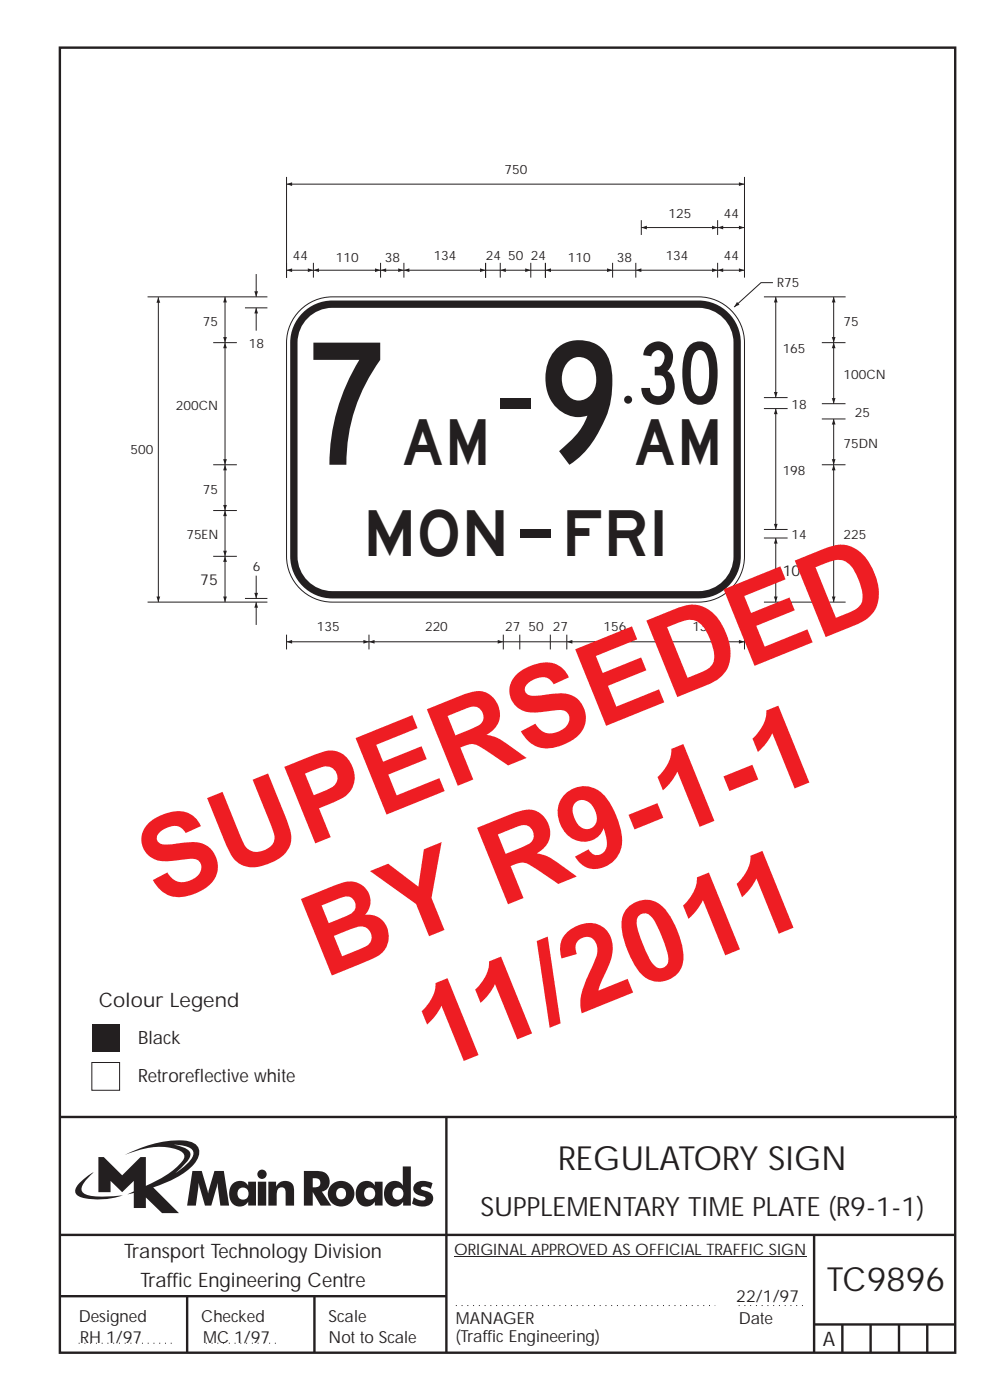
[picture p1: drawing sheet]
<svg xmlns="http://www.w3.org/2000/svg" width="210mm" height="297mm" viewBox="0 0 210 297" stroke-linecap="round" stroke-linejoin="round" font-family="sans-serif">
<g fill="none" stroke="#231f20" stroke-width=".51">
<path d="M12.7 10.1h189.9v276.9h-189.9zM12.7 237h190.3M94.7 236.9v50.1M12.7 262h190M12.7 275h82M39.7 275v12M66.7 275v12M172.7 262v25M172.7 281h30M178.7 281v6M184.7 281v6M190.7 281v6"/>
<path d="M196.7 281v6"/>
</g>
<path d="M96.7 277h55M156.7 277h14M16.7 285h20.3M43.7 285h15" fill="none" stroke="#231f20" stroke-width=".21" stroke-dasharray=".2 1" stroke-linecap="butt"/>
<path d="M36.9 242.8a5.8 5.8 0 0 1 3.8 1.1 1.58 1.58 0 0 1-.2 2.1l-1.1 1.2-2.2 1.7 .9-.8a6.4 6.4 0 0 0 2.3-3.2 2.42 2.42 0 0 0-2.2-1.7zM20.9 245.5v7.4h2.6v-2.4l2.4 2.4 2.5-2.4v2.3l-1.4 .6 1.4-.3v3.2h2.5v-2.2l3.5 3.3h3.6l-5.5-5.5a20.1 20.1 0 0 0 8.6-4.9 3.1 3.1 0 0 0 .8-3.8 3.9 3.9 0 0 0-3.1-1.2 25.2 25.2 0 0 0-12.4 3 16.2 16.2 0 0 1 11.2-1.1 1.56 1.56 0 0 1 1.4 1.9 17.8 17.8 0 0 1-8.1 5.8v-6.1h-1.1l-3.9 3.9-3.9-3.9zM16.9 250.9a1.81 1.81 0 0 0-.6 2.6 10 10 0 0 0 5.8 .9l2-.2 2-.6a22.2 22.2 0 0 1-7.7-.1 1.33 1.33 0 0 1-.8-2.2l.9-1.3 1.4-1.3-1.4 .9zM66.3 250a1.13 1.13 0 0 1 1.3 .1 1.13 1.13 0 0 1 .3 1.2 1.26 1.26 0 0 1-1.6 .6zM64.5 248.4v7.4h1.8v-2.9l1.7 2.9h2.3l-2-3a2.25 2.25 0 0 0 1.6-2.7 2.25 2.25 0 0 0-2.6-1.7zM69.6 253.3a2.8 2.8 0 0 0 5.6 0 2.8 2.8 0 0 0-5.6 0zM71.7 252.3a1.15 1.15 0 0 1 1.7 1 1.15 1.15 0 0 1-1.7 1 1.47 1.47 0 0 1 0-2zM76.3 251.1a3.2 3.2 0 0 0 .4 4.6 2.13 2.13 0 0 0 2.8-.7v.8h1.7v-5.1h-1.7v.9a2.06 2.06 0 0 0-3.2-.5zM77.7 252.2a1.23 1.23 0 0 1 1.7 .3 1.23 1.23 0 0 1-.3 1.7 1.23 1.23 0 0 1-1.7-.2 1.55 1.55 0 0 1 .3-1.8zM85.4 247.5l.1 4.1a2.16 2.16 0 0 0-2.4-1 2.16 2.16 0 0 0-1.6 2 2.52 2.52 0 0 0 2.7 3.3 2.12 2.12 0 0 0 1.3-.9v.8h1.7v-8.3zM83.7 252.2a1.24 1.24 0 0 1 1.9 1.1 1.24 1.24 0 0 1-1.9 1 1.47 1.47 0 0 1 0-2.1zM88.2 251a1.52 1.52 0 0 0-.4 1.7 1.52 1.52 0 0 0 1.4 1 .97 .97 0 0 1 1.1 .6 1.3 1.3 0 0 1-1.8 .1l-.7-.4-.4 1.4a3.8 3.8 0 0 0 3.9 .1 1.56 1.56 0 0 0 .5-1.7 1.56 1.56 0 0 0-1.3-1.1 1.24 1.24 0 0 1-1.2-.6 1.2 1.2 0 0 1 1.7-.1l.4 .3 .4-1.3a3.7 3.7 0 0 0-3.6 0zM40.8 248.4l-1.1 7.4h1.8l.6-4.8 1.4 4.8h1.3l1.4-4.8 .5 4.8h1.9l-1.1-7.4h-2l-1.4 4.8-1.3-4.8zM49.4 251.1a3.2 3.2 0 0 0 .4 4.6 2.12 2.12 0 0 0 2.9-.7v.8h1.6v-5.1h-1.7v.9a2.06 2.06 0 0 0-3.2-.5zM50.8 252.2a1.25 1.25 0 0 1 1.9 1 1.25 1.25 0 0 1-1.9 1.1 1.48 1.48 0 0 1 0-2.1zM54.7 250.7v5.1h1.8v-5.1zM54.6 249.1a1 1 0 0 0 2 0 1 1 0 0 0-2 0zM56.9 250.7v5.1h1.8a5.4 5.4 0 0 1 .3-3.6 .91 .91 0 0 1 1.2-.2 .91 .91 0 0 1 .4 1.1v2.7h1.8v-2.9a2 2 0 0 0-1.4-2.4 2 2 0 0 0-2.4 1.2v-1z" fill-rule="evenodd" fill="#231f20"/>
<path d="M96.3 266.7h74.7" fill="none" stroke="#231f20" stroke-width=".21"/>
<path d="M19.5 225.4h5.9v5.9h-5.9z" fill-rule="evenodd" fill="#fff" stroke="#231f20" stroke-width=".21"/>
<path d="M19.5 217.2h5.9v5.9h-5.9z" fill-rule="evenodd" fill="#231f20"/>
<path d="M64.1 65.4a9.7 9.7 0 0 1 6.4-2.4h77.7a9.7 9.7 0 0 1 9.7 9.7v45.3a9.7 9.7 0 0 1-9.7 9.7h-77.7a9.7 9.7 0 0 1-9.7-9.7v-45.3a9.7 9.7 0 0 1 3.3-7.3z" fill="none" stroke="#231f20" stroke-width=".21"/>
<path d="M64.2 66.4a8.9 8.9 0 0 1 6.3-2.6h77.7a9 9 0 0 1 9 8.9v45.3a9 9 0 0 1-9 9h-77.7a9 9 0 0 1-8.9-9v-45.3a8.9 8.9 0 0 1 2.6-6.3z" fill-rule="evenodd" fill="#231f20"/>
<path d="M64.9 67.9a7.4 7.4 0 0 1 5.6-2.6h77.7a7.4 7.4 0 0 1 7.4 7.4v45.3a7.4 7.4 0 0 1-7.4 7.4h-77.7a7.4 7.4 0 0 1-7.4-7.4v-45.3a7.3 7.3 0 0 1 1.8-4.8z" fill-rule="evenodd" fill="#fff"/>
<path d="M60.8 39.1h97.1" fill="none" stroke="#231f20" stroke-width=".21"/>
<g fill="#231f20">
<path d="M60.8 39.1l1.2-.4v.8z"/>
<path d="M156.7 38.7l1.2 .4-1.2 .4z"/>
<path d="M110.3 112.3h6.4v1.8h-6.4z" fill-rule="evenodd"/>
<path d="M106.1 84.4h6.5v2.3h-6.5z" fill-rule="evenodd"/>
<circle cx="133.2" cy="84.8" r=".85"/>
</g>
<path d="M164 60h-2.6l-5.7 5.1" fill="none" stroke="#231f20" stroke-width=".21"/>
<path d="M156.3 64.1l.6 .5-1.2 .5z" fill="#231f20"/>
<path d="M164.6 114.1v13.6" fill="none" stroke="#231f20" stroke-width=".21"/>
<g fill="#231f20">
<path d="M164.2 126.6h.8l-.4 1.1z"/>
<path d="M164.6 114.1l.4 1.2h-.8z"/>
</g>
<path d="M176.8 98.6v29.1" fill="none" stroke="#231f20" stroke-width=".21"/>
<g fill="#231f20">
<path d="M176.5 126.6h.7l-.4 1.1z"/>
<path d="M176.8 98.6l.4 1.2h-.7z"/>
</g>
<path d="M176.8 88.9v9.7" fill="none" stroke="#231f20" stroke-width=".21"/>
<g fill="#231f20">
<path d="M176.5 97.4h.7l-.4 1.2z"/>
<path d="M176.8 88.9l.4 1.2h-.7z"/>
</g>
<path d="M176.8 72.7v13" fill="none" stroke="#231f20" stroke-width=".21"/>
<g fill="#231f20">
<path d="M176.5 84.5h.7l-.4 1.2z"/>
<path d="M176.8 72.7l.4 1.2h-.7z"/>
</g>
<path d="M176.8 63v9.7" fill="none" stroke="#231f20" stroke-width=".21"/>
<g fill="#231f20">
<path d="M176.5 71.5h.7l-.4 1.2z"/>
<path d="M176.8 63l.4 1.2h-.7z"/>
</g>
<path d="M164.6 86.7v25.6" fill="none" stroke="#231f20" stroke-width=".21"/>
<g fill="#231f20">
<path d="M164.2 111.2h.8l-.4 1.1z"/>
<path d="M164.6 86.7l.4 1.2h-.8z"/>
</g>
<path d="M164.6 63v21.4" fill="none" stroke="#231f20" stroke-width=".21"/>
<g fill="#231f20">
<path d="M164.2 83.2h.8l-.4 1.2z"/>
<path d="M164.6 63l.4 1.2h-.8z"/>
</g>
<path d="M60.8 57.3h5.7M162 63h17.4M174.3 72.7h5.1M162 86.7h5.1M162 84.4h5.1M174.3 98.6h5.1M174.3 88.9h5.1M174.3 85.7h5.1M162 114.1h5.1M162 112.3h5.1M162 127.7h17.4" fill="none" stroke="#231f20" stroke-width=".21"/>
<g fill="#231f20">
<path d="M60.8 57.3l1.2-.4v.8z"/>
<path d="M65.3 56.9l1.2 .4-1.2 .4z"/>
</g>
<path d="M80.7 57.3h5" fill="none" stroke="#231f20" stroke-width=".21"/>
<g fill="#231f20">
<path d="M80.7 57.3l1.2-.4v.8z"/>
<path d="M84.5 56.9l1.2 .4-1.2 .4z"/>
</g>
<path d="M103 57.3h9.6" fill="none" stroke="#231f20" stroke-width=".21"/>
<g fill="#231f20">
<path d="M106.1 57.3l1.2-.4v.8z"/>
<path d="M111.4 56.9l1.2 .4-1.2 .4z"/>
</g>
<path d="M115.7 57.3h14.3" fill="none" stroke="#231f20" stroke-width=".21"/>
<g fill="#231f20">
<path d="M115.7 57.3l1.2-.4v.8z"/>
<path d="M128.8 56.9l1.2 .4-1.2 .4z"/>
</g>
<path d="M66.5 57.3h14.2M112.6 57.3h3.1M130 57.3h4.9" fill="none" stroke="#231f20" stroke-width=".21"/>
<g fill="#231f20">
<path d="M66.5 57.3l1.2-.4v.8z"/>
<path d="M79.5 56.9l1.2 .4-1.2 .4z"/>
</g>
<path d="M152.2 57.3h5.7" fill="none" stroke="#231f20" stroke-width=".21"/>
<g fill="#231f20">
<path d="M152.2 57.3l1.2-.4v.8z"/>
<path d="M156.7 56.9l1.2 .4-1.2 .4z"/>
</g>
<path d="M134.9 57.3h17.3" fill="none" stroke="#231f20" stroke-width=".21"/>
<g fill="#231f20">
<path d="M134.9 57.3l1.2-.4v.8z"/>
<path d="M151 56.9l1.2 .4-1.2 .4z"/>
</g>
<path d="M136 48.3h16.2" fill="none" stroke="#231f20" stroke-width=".21"/>
<g fill="#231f20">
<path d="M136 48.3l1.2-.4v.8z"/>
<path d="M151 47.9l1.2 .4-1.2 .4z"/>
</g>
<path d="M152.2 48.3h5.7" fill="none" stroke="#231f20" stroke-width=".21"/>
<g fill="#231f20">
<path d="M152.2 48.3l1.2-.4v.8z"/>
<path d="M156.7 47.9l1.2 .4-1.2 .4z"/>
</g>
<path d="M85.7 57.3h17.3" fill="none" stroke="#231f20" stroke-width=".21"/>
<g fill="#231f20">
<path d="M85.7 57.3l1.1-.4v.8z"/>
<path d="M101.8 56.9l1.2 .4-1.2 .4z"/>
</g>
<g fill="none" stroke="#231f20" stroke-width=".21">
<path d="M60.8 37.5v21.5M157.9 37.5v21.4M66.5 55.8v3.1M80.7 55.8v3.1M85.7 55.8v3.1M103 55.8v3.2M106.1 55.8v3.1M112.6 55.8v3.1M115.7 55.8v3.2M130 55.8v3.1M134.9 55.8v3.1M136 46.7v3.1"/>
<path d="M152.2 46.7v3.1M152.2 55.8v3.1M33.6 63v64.7"/>
</g>
<g fill="#231f20">
<path d="M33.2 126.6h.8l-.4 1.1z"/>
<path d="M33.6 63l.4 1.2h-.8z"/>
</g>
<path d="M31.3 63h25.4M52 65.3h4.7M31.3 127.7h25.4M52 127h4.7M54.3 122.1v4.9" fill="none" stroke="#231f20" stroke-width=".21"/>
<path d="M54 125.8h.7l-.4 1.2z" fill="#231f20"/>
<path d="M54.3 58.1v4.9" fill="none" stroke="#231f20" stroke-width=".21"/>
<path d="M54 61.8h.7l-.4 1.2z" fill="#231f20"/>
<path d="M54.3 127.7v4.9" fill="none" stroke="#231f20" stroke-width=".21"/>
<path d="M54.3 127.7l.4 1.2h-.7z" fill="#231f20"/>
<path d="M54.3 65.3v4.9" fill="none" stroke="#231f20" stroke-width=".21"/>
<path d="M54.3 65.3l.4 1.2h-.7z" fill="#231f20"/>
<path d="M47.7 118v9.7" fill="none" stroke="#231f20" stroke-width=".21"/>
<g fill="#231f20">
<path d="M47.3 126.6h.8l-.4 1.1z"/>
<path d="M47.7 118l.4 1.2h-.8z"/>
</g>
<path d="M47.7 98.6v9.7" fill="none" stroke="#231f20" stroke-width=".21"/>
<g fill="#231f20">
<path d="M47.3 107.1h.8l-.4 1.2z"/>
<path d="M47.7 98.6l.4 1.2h-.8z"/>
</g>
<path d="M47.7 72.7v25.9" fill="none" stroke="#231f20" stroke-width=".21"/>
<g fill="#231f20">
<path d="M47.3 97.4h.8l-.4 1.2z"/>
<path d="M47.7 72.7l.4 1.2h-.8z"/>
</g>
<path d="M47.7 63v9.7" fill="none" stroke="#231f20" stroke-width=".21"/>
<g fill="#231f20">
<path d="M47.3 71.5h.8l-.4 1.2z"/>
<path d="M47.7 63l.4 1.2h-.8z"/>
</g>
<path d="M47.7 108.3v9.7" fill="none" stroke="#231f20" stroke-width=".21"/>
<g fill="#231f20">
<path d="M47.3 116.8h.8l-.4 1.2z"/>
<path d="M47.7 108.3l.4 1.2h-.8z"/>
</g>
<path d="M45.2 72.7h5M45.2 98.6h5M45.2 108.3h5M45.2 118h5M60.8 136.2h17.5" fill="none" stroke="#231f20" stroke-width=".21"/>
<g fill="#231f20">
<path d="M60.8 136.2l1.2-.4v.8z"/>
<path d="M77.1 135.8l1.2 .4-1.2 .4z"/>
</g>
<path d="M140.4 136.2h17.5" fill="none" stroke="#231f20" stroke-width=".21"/>
<g fill="#231f20">
<path d="M140.4 136.2l1.2-.4v.8z"/>
<path d="M156.7 135.8l1.2 .4-1.2 .4z"/>
</g>
<path d="M78.3 136.2h28.5" fill="none" stroke="#231f20" stroke-width=".21"/>
<g fill="#231f20">
<path d="M78.3 136.2l1.2-.4v.8z"/>
<path d="M105.6 135.8l1.2 .4-1.2 .4z"/>
</g>
<path d="M106.8 136.2h33.6" fill="none" stroke="#231f20" stroke-width=".21"/>
<g fill="#231f20">
<path d="M120.2 136.2l1.2-.4v.8z"/>
<path d="M139.3 135.8l1.1 .4-1.1 .4z"/>
</g>
<path d="M60.8 134.7v3.1M78.3 134.7v3.1M106.8 134.7v3.1M110.3 134.7v3.1M116.7 134.7v3.1M120.2 134.7v3.1M140.4 134.7v3.1M157.9 134.7v3.1" fill="none" stroke="#231f20" stroke-width=".21"/>
<g font-size="25.9" fill="#231f20">
<text x="66.5" y="98.6">7</text>
<text x="115.7" y="98.6">9</text>
</g>
<g font-size="24.4" fill="#ee1d23">
<text x="33.7" y="192.3" transform="rotate(-22 33.7 192.3)">SUPERSEDED</text>
<text x="68.7" y="207.6" transform="rotate(-22 68.7 207.6)">BY R9-1-1</text>
<text x="92.6" y="227.4" transform="rotate(-22 92.6 227.4)">11/2011</text>
</g>
<text font-size="13" fill="#231f20" x="136" y="85.7">30</text>
<g font-size="9.7" fill="#231f20">
<text x="85.7" y="98.6">AM</text>
<text x="134.9" y="98.6">AM</text>
<text x="78.3" y="118">MON</text>
<text x="120.4" y="118">FRI</text>
</g>
<g font-size="7.1" fill="#231f20">
<text x="118.4" y="248.2">REGULATORY SIGN</text>
<text x="175.4" y="274">TC9896</text>
</g>
<text font-size="5.6" fill="#231f20" x="101.9" y="258">SUPPLEMENTARY TIME PLATE (R9-1-1)</text>
<g font-size="4.2" fill="#231f20">
<text x="21" y="213.7">Colour Legend</text>
<text x="26.4" y="267">Transport Technology Division</text>
<text x="29.8" y="273.1">Traffic Engineering Centre</text>
<text x="174.5" y="285.5">A</text>
</g>
<g font-size="3.9" fill="#231f20">
<text x="29.3" y="221.4">Black</text>
<text x="29.3" y="229.6">Retroreflective white</text>
</g>
<g font-size="3.5" fill="#231f20">
<text x="16.7" y="280.4">Designed</text>
<text x="42.7" y="280.4">Checked</text>
<text x="69.7" y="280.4">Scale</text>
<text x="96.7" y="281">MANAGER</text>
<text x="156.2" y="276.1">22/1/97</text>
<text x="156.7" y="281">Date</text>
<text x="17" y="284.8">RH 1/97</text>
<text x="43.1" y="284.8">MC 1/97</text>
<text x="69.7" y="285">Not to Scale</text>
<text x="96.7" y="284.7">(Traffic Engineering)</text>
</g>
<text font-size="3.4" fill="#231f20" x="96.3" y="266.3">ORIGINAL APPROVED AS OFFICIAL TRAFFIC SIGN</text>
<g font-size="3.2" fill="#231f20">
<text x="42.5" y="124.1">75</text>
<text x="166" y="122.2">105</text>
</g>
<g font-size="2.7" fill="#231f20">
<text x="107" y="37">750</text>
<text x="141.8" y="46.2">125</text>
<text x="153.6" y="46.2">44</text>
<text x="62.1" y="55.3">44</text>
<text x="71.2" y="55.7">110</text>
<text x="81.6" y="55.7">38</text>
<text x="92" y="55.3">134</text>
<text x="103" y="55.3">24</text>
<text x="107.8" y="55.3">50</text>
<text x="112.6" y="55.3">24</text>
<text x="120.5" y="55.7">110</text>
<text x="130.9" y="55.7">38</text>
<text x="141.2" y="55.3">134</text>
<text x="153.6" y="55.3">44</text>
<text x="164.9" y="60.9">R75</text>
<text x="43" y="69.1">75</text>
<text x="178.9" y="69.1">75</text>
<text x="52.8" y="73.9">18</text>
<text x="166" y="75">165</text>
<text x="178.9" y="80.5">100CN</text>
<text x="37.3" y="87">200CN</text>
<text x="167.9" y="86.7">18</text>
<text x="181.3" y="88.6">25</text>
<text x="178.9" y="95.1">75DN</text>
<text x="27.7" y="96.4">500</text>
<text x="166" y="100.8">198</text>
<text x="43" y="104.7">75</text>
<text x="39.5" y="114.4">75EN</text>
<text x="167.9" y="114.4">14</text>
<text x="178.9" y="114.5">225</text>
<text x="53.6" y="121.1">6</text>
<text x="67.2" y="133.9">135</text>
<text x="90.2" y="133.9">220</text>
<text x="107.1" y="133.9">27</text>
<text x="112.1" y="133.9">50</text>
<text x="117.3" y="133.9">27</text>
<text x="128" y="133.9">156</text>
<text x="146.9" y="133.9">135</text>
</g>
</svg>
